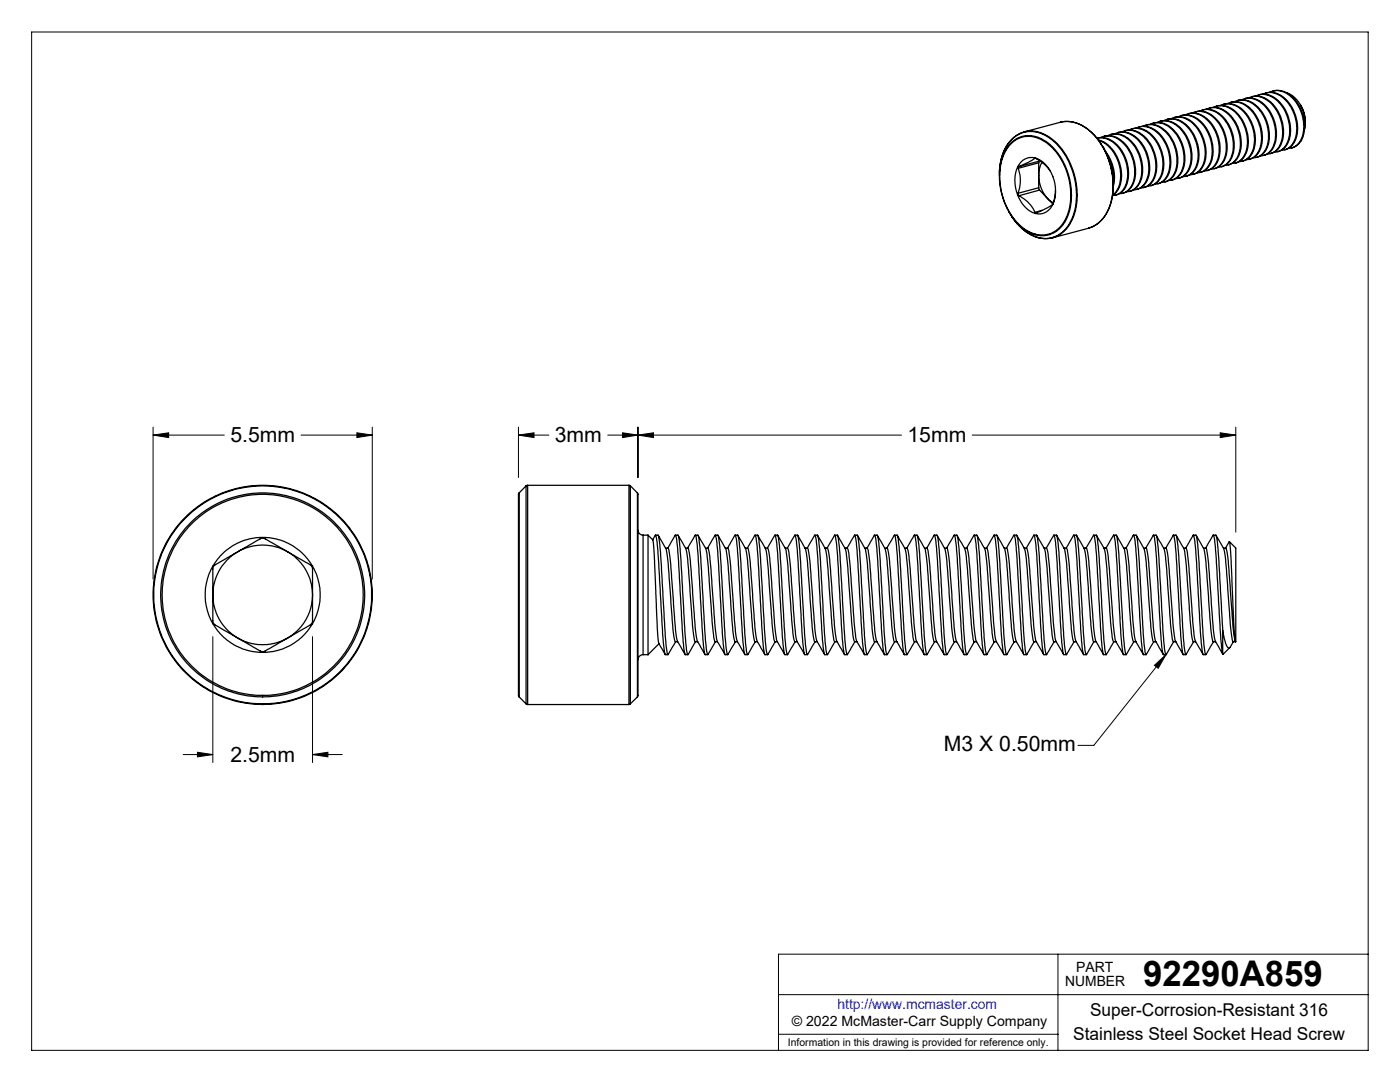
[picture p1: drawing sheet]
<svg xmlns="http://www.w3.org/2000/svg" width="279mm" height="216mm" viewBox="0 0 279 216" stroke-linecap="round" stroke-linejoin="round" font-family="sans-serif">
<g fill="none" stroke="#000" stroke-width=".2">
<path d="M6.3 6.4h266.7v203.2h-266.7zM30.6 86.8l3.1-.4v.9zM30.6 85.2v30.3M30.6 86.8h14.2M60.1 86.8h14.2M71.2 86.4l3.1 .4-3.1 .5zM74.3 85.2v30.3M103.5 86.8l3.1-.4v.9zM103.5 86.8h6M103.5 85.2v10.1M121.3 86.8h58.6M124.2 86.4l3.1 .4-3.1 .5z"/>
<path d="M127.3 86.8l3.1-.4v.9zM127.3 85.2v10.1M194 86.8h52.6M243.5 86.4l3.1 .4-3.1 .5zM246.6 85.2v21M42.5 127v25.2M62.4 127v25.2M230.4 132.8l2.3-2.2-1.6 2.8zM232.7 130.6l-14.4 18.1h-3.2M36.5 150.6h6M39.4 150.1l3.1 .5-3.1 .4zM62.4 150.6l3-.5v.9z"/>
<path d="M62.4 150.6h5.9M155.4 198.5h117.6M211.1 190.4v19.2M273 190.4h-117.6v19.2M155.4 206.4h55.7"/>
</g>
<g fill="#000">
<path d="M230.4 132.8l2.3-2.2-1.6 2.8z"/>
<path d="M39.4 150.1l3.1 .5-3.1 .4zM62.4 150.6l3-.5v.9zM30.6 86.8l3.1-.4v.9zM71.2 86.4l3.1 .4-3.1 .5zM124.2 86.4l3.1 .4-3.1 .5zM103.5 86.8l3.1-.4v.9zM243.5 86.4l3.1 .4-3.1 .5zM127.3 86.8l3.1-.4v.9z"/>
</g>
<g fill="none" stroke="#000" stroke-width=".25">
<path d="M247.8 19.9a4.1 4.1 0 0 1 4.9 1.6 7.5 7.5 0 0 1 .9 8.5l-.9 .8-1.2 .3M248.4 19.7a4.7 4.7 0 0 1 5.1 2.6 7.3 7.3 0 0 1 .3 7.6l-.6 .7-1 .4M249.2 19.5a4.3 4.3 0 0 1 5.2 2.1 7.4 7.4 0 0 1 .8 7.8l-1.1 1-1.2 .3M249.8 19.3a4.5 4.5 0 0 1 4.9 2.4 7.2 7.2 0 0 1 .5 7.9l-.8 .7-.8 .4M250.6 19.2a4.1 4.1 0 0 1 5.1 1.8 7.4 7.4 0 0 1 .8 8.2l-1.1 .9-1.1 .2M251.4 18.9a4.5 4.5 0 0 1 4.8 2.4 7.5 7.5 0 0 1 .6 7.7l-1.1 1-.7 .3M251.4 18.9h-.2M252 18.8a4.3 4.3 0 0 1 5.2 2 7.4 7.4 0 0 1 .7 8l-.9 .9-1.3 .3M252.6 18.6a4.7 4.7 0 0 1 5.1 2.6 7.1 7.1 0 0 1 .2 7.8l-.8 .6-.7 .3M253.4 18.4a4.1 4.1 0 0 1 4.9 1.6 7.5 7.5 0 0 1 1.1 8.3 2.64 2.64 0 0 1-2.3 1.3M254 18.2a4.8 4.8 0 0 1 5.3 2.9 7 7 0 0 1 .1 7.4l-.7 .6-.9 .4M256.8 18.5a6.5 6.5 0 0 1 3.6 7v.4"/>
<path d="M199.5 34.1l.3-2.4 .9-2.3 .8-1.1 .9-.9 1.4-.9a6.6 6.6 0 0 1 7.1 2.1 14.6 14.6 0 0 1 3 15.4 5.8 5.8 0 0 1-9.4 2l-1.2-1-1.3-1.7M199.5 34.1v1M199.5 34.1a8.4 8.4 0 0 1 4-7.4 6.3 6.3 0 0 1 6.9 1.6 14.5 14.5 0 0 1 3.5 15.4 5.7 5.7 0 0 1-8.9 2.7 11.6 11.6 0 0 1-3-3.1M201.8 28.5a5.4 5.4 0 0 1 7.4 .1 13.5 13.5 0 0 1 3.7 15 5.3 5.3 0 0 1-8.6 2 13.4 13.4 0 0 1-3.8-15.3zM201.9 28.6a5.2 5.2 0 0 1 6.9-.1 13.2 13.2 0 0 1 3.9 15.2 5.3 5.3 0 0 1-8.3 1.9 13.3 13.3 0 0 1-3.8-15.2zM203.2 33.6a7.4 7.4 0 0 1 0 5M203.2 38.6v.3l.2 .2M203.4 39.1a6.9 6.9 0 0 1 3.1 3.3M203.4 33.2l-.2 .4M203.8 32.3l.8-.6 .6-.2 1.6 .1 1.6 .9 .8 .9 .6 1.1 .5 1.3 .3 1.3-.1 2.4-.4 1.4-.4 .6-.5 .6-.7 .4-1.4 .2-1.3-.4-1.3-1.1-1.2-1.8-.6-2-.1-2.2 .3-1.4zM204.4 26.3l7.2-1.9a6.8 6.8 0 0 1 6.7 2.5 14.8 14.8 0 0 1 2.9 14.9 6.5 6.5 0 0 1-3.9 3.7M206.5 31.6h.3l1.2 .9 1.1 .9 .5 .8"/>
<path d="M206.5 31.6l-1.2 .7-1.9 .9M206.6 31.6h-.1M207.3 37.5l.2 .4M207.3 32.5l-4.1 1.1M207.3 32.5v5M207.3 37.5l-4.1 1.1M207.5 32.1l-.2 .4M207.5 32.1l-4.1 1.1M207.5 37.9l-4.1 1.2M207.5 37.9l1.6 1.7M207.5 32.1h.1M208 32.4l-.6 1.4-.1 1.1 .1 1.3 .6 1.9 1.1 1.5"/>
<path d="M209.1 39.6l1.1 .9M209.1 39.6l1 1.1M210.6 38l-.4 2.5M211.7 24.4l.7-.2 1.6 .1 2 .7 1.8 1.4 1.8 2.1a14 14 0 0 1 1.2 14.1l-.6 1-.9 .9-.9 .6-1.1 .4M219.2 27.9a7 7 0 0 1 4.6 6.1 4.9 4.9 0 0 1-1.8 5M219.3 28a7.5 7.5 0 0 1 4.4 7 4.6 4.6 0 0 1-1.7 3.9M219.7 27.4a4.1 4.1 0 0 1 4.9 1.7 7.8 7.8 0 0 1 1.2 8 2.62 2.62 0 0 1-2.4 1.5M220.1 29.3l.8 1.6M220.3 27.2a4.6 4.6 0 0 1 5.1 2.7 7.3 7.3 0 0 1 .3 7.6l-.8 .7-.7 .3M220.6 30.2a8.3 8.3 0 0 1 1.6 6.9M220.9 30.9l.7 1.8 .5 2.5M220.9 30.9a13.3 13.3 0 0 1 1.2 4.3"/>
<path d="M221 31.1a8.6 8.6 0 0 1 1.2 5.3M221.1 27.1a4.1 4.1 0 0 1 5.1 1.8 7.6 7.6 0 0 1 .9 8l-.5 .6-.7 .5-1.1 .3M221.7 26.8a4.6 4.6 0 0 1 5 2.4 7.2 7.2 0 0 1 .3 8.1l-.8 .6-.7 .3M222.1 35.2l.1 1.8M222.5 26.7a4.3 4.3 0 0 1 5.2 2 7.4 7.4 0 0 1 .8 7.9l-1.1 1-1.2 .3M222.6 38.9a3.7 3.7 0 0 0 2.6-3.8 7.7 7.7 0 0 0-4-7.4l-1.2-.3-1.1 .2a4.8 4.8 0 0 1 5 3 6.9 6.9 0 0 1 .1 7.4l-.8 .7-1.2 .3M223.1 26.5a4.7 4.7 0 0 1 5.1 2.6 7.3 7.3 0 0 1 .3 7.6l-.8 .8-.8 .3M223.9 26.3a4.1 4.1 0 0 1 4.9 1.6 7.5 7.5 0 0 1 1 8.5l-1.1 .9-1.1 .2M224.2 38.5l-.2 .1M224.5 26.1a4.4 4.4 0 0 1 4.9 2.4 7.4 7.4 0 0 1 .5 7.8l-.8 .8-.8 .3M225.3 25.9a4.1 4.1 0 0 1 4.9 1.7 7.4 7.4 0 0 1 1 8.4l-1.1 .9-1.1 .2M225.9 25.7a4.6 4.6 0 0 1 5 2.4 7.5 7.5 0 0 1 .6 7.7l-1.1 1-.7 .2"/>
<path d="M226.7 25.6a4.1 4.1 0 0 1 4.9 1.6 7.5 7.5 0 0 1 1.1 8.3 2.64 2.64 0 0 1-2.3 1.3M227.3 25.3a4.8 4.8 0 0 1 5.3 2.9 7 7 0 0 1 0 7.5l-.6 .6-.9 .4M228.1 25.2a4.1 4.1 0 0 1 4.9 1.6 7.8 7.8 0 0 1 1.2 8.1 2.62 2.62 0 0 1-2.4 1.5M228.7 25a4.6 4.6 0 0 1 5.1 2.6 7.3 7.3 0 0 1 .3 7.6l-.7 .7-.9 .4M229.5 24.8a4.1 4.1 0 0 1 5 1.6 7.7 7.7 0 0 1 1 8.3l-.5 .6-.7 .5-1 .2M230.1 24.6a4.6 4.6 0 0 1 5 2.4 7.2 7.2 0 0 1 .3 8l-.8 .7-.7 .2M230.9 24.4a4.3 4.3 0 0 1 5.2 2.1 7.3 7.3 0 0 1 .7 8l-.9 .8-1.2 .3M231.5 24.2a4.7 4.7 0 0 1 5.1 2.6 7.3 7.3 0 0 1 .4 7.6l-.9 .8-.8 .3M232.3 24.1a4.3 4.3 0 0 1 5.3 2 7.5 7.5 0 0 1 .6 8l-.8 .8-.8 .3h-.5M232.9 23.8a4.4 4.4 0 0 1 5 2.4 7.4 7.4 0 0 1 .5 7.9l-.8 .7-.9 .4M233.7 23.7a4.1 4.1 0 0 1 5.1 1.8 7.4 7.4 0 0 1 .8 8.2l-1.1 .9-1 .3M234.3 23.5a4.6 4.6 0 0 1 5 2.4 7.5 7.5 0 0 1 .6 7.6l-1.1 1-.7 .3"/>
<path d="M235.1 23.3a4.1 4.1 0 0 1 5 1.6 7.5 7.5 0 0 1 1 8.3 2.64 2.64 0 0 1-2.2 1.3M235.7 23.1a4.8 4.8 0 0 1 5.3 2.9 7 7 0 0 1 .1 7.5l-.7 .6-.9 .3M236.5 22.9a4.1 4.1 0 0 1 5 1.7 7.7 7.7 0 0 1 1 8.2 2.64 2.64 0 0 1-2.2 1.3M237.1 22.7a4.7 4.7 0 0 1 5.3 2.9 7.3 7.3 0 0 1 .2 7.3l-.8 .8-.9 .3M237.9 22.5a4.1 4.1 0 0 1 5 1.7 7.7 7.7 0 0 1 1 8.2l-.8 .9-.7 .4h-.7M238.5 22.3a4.6 4.6 0 0 1 5 2.4 7.2 7.2 0 0 1 .3 8l-.8 .7-.7 .3M239.3 22.2a4.3 4.3 0 0 1 5.3 2 7.3 7.3 0 0 1 .6 8l-.9 .9-1.2 .3M239.9 21.9a4.7 4.7 0 0 1 5.2 2.7 7.3 7.3 0 0 1 .3 7.6l-.8 .7-.9 .4M240.7 21.8a4.3 4.3 0 0 1 5.3 2 7.5 7.5 0 0 1 .6 8.1l-.7 .7-.9 .3-.5 .1M241.3 21.6a4.4 4.4 0 0 1 5 2.4 7.4 7.4 0 0 1 .5 7.8l-.8 .8-.9 .3M242.1 21.4a4.1 4.1 0 0 1 5.2 1.8 7.4 7.4 0 0 1 .7 8.3l-1.1 .9-1 .2M242.7 21.2a4.6 4.6 0 0 1 5 2.4 7.5 7.5 0 0 1 .6 7.7l-1 1-.7 .2"/>
<path d="M243.6 21.1a4.3 4.3 0 0 1 5.2 2 7.5 7.5 0 0 1 .6 8l-.9 .8-1.2 .3M244.2 20.8a4.7 4.7 0 0 1 5.1 2.7 7.1 7.1 0 0 1 .2 7.7l-.8 .7-.8 .2M245 20.7a4.1 4.1 0 0 1 4.9 1.6 7.7 7.7 0 0 1 1.1 8.3 2.64 2.64 0 0 1-2.3 1.3M245.6 20.4a4.8 4.8 0 0 1 5.2 2.9 7 7 0 0 1 .1 7.5l-.7 .6-.9 .4M246.4 20.3a4.1 4.1 0 0 1 4.9 1.6 7.8 7.8 0 0 1 1.2 8.1 2.62 2.62 0 0 1-2.4 1.5M247.2 20a4.6 4.6 0 0 1 4.8 2.5 7.2 7.2 0 0 1 .3 8l-.7 .5-.8 .4M247.2 20l-.2 .1M259.5 20.9l.5 .9 .4 1.3 .1 1.4M201.4 42.3l.6 1M207.9 42l-1.4 .4M210.2 40.5a4.4 4.4 0 0 1-2.4 1.6l-1 .4-.3-.1M217.3 45.5l-7.2 1.9"/>
<path d="M103.6 98.4l-.1 .2v40.2l.1 .3M103.6 98.4v40.7M105 96.9v43.5M105 96.9l-1.4 1.5M105.3 96.8l-.3 .1M105.3 96.8v43.8M105.3 96.8h20.2M125.5 96.8l.3 .1M125.5 96.8v43.8M125.8 96.9v43.5M125.8 96.9l1.4 1.5M127.2 98.4l.1 .1v40.4l-.1 .2"/>
<path d="M127.2 98.4v40.7M42.8 112.8l7.2-4.2a5.6 5.6 0 0 1 2.4-1.2l.4 .1 8.1 4.6a1.85 1.85 0 0 1 1.5 1.3l-.1 10.7a2.09 2.09 0 0 1-1.3 1.2l-6.2 3.5a5.6 5.6 0 0 1-2.4 1.2h-.4l-9-5.3-.5-.5v-9.7a1.69 1.69 0 0 1 .3-1.7zM127.3 105.8a1.1 1.1 0 0 0 1 1M128.3 106.8v23.8M128.3 106.8h1M129.3 106.8v23.8M129.3 106.8l1 .9M130.2 107.7l.6-.9a8.3 8.3 0 0 1 .5 3.5l.9 15.9 .4 3.7 .2 .7M130.3 107.7l.3 3.5 .7 16.4 .2 .8 1.3 2.2M130.8 106.8h.6l.3 1.9 1.1 18 .3 3.4 .2 .5 1.5-2.5M131.4 106.8l1.6 2.9 .4 3.1 .9 12.5 .2 1.9 .3 .9M132.8 109.4a.65 .65 0 0 1 .8 .8l.3 2.6 1.1 14.2 .2 1 1.5 2.6"/>
<path d="M133.3 109.4l1.5-2.6a22.1 22.1 0 0 1 .7 6.3l.8 14.7 .5 2.8M134.8 106.8h.5l.3 1.7 1.2 19.3a5.7 5.7 0 0 0 .5 2.8l1.5-2.5M135.3 106.8l1.6 2.7 .2 1 1.1 14.1 .4 3.1 .2 .4M136.8 109.4h.5M137.2 109.4l1.5-2.6a.43 .43 0 0 1 .3 .7l.3 3.7 1.1 17.5 .3 1.9h.6M137.3 109.4l.2 .8 .3 1.9 1.2 14.9 .1 .9 1.6 2.7M138.8 106.8l.5 .1 .4 2.4 1.1 18.5a6.1 6.1 0 0 0 .5 2.8l1.5-2.5M139.3 106.8l1.5 2.6 .3 1.1 1.1 14.5a8 8 0 0 0 .5 3.1h.5M140.8 109.4h.2a.68 .68 0 0 1 .5 .8l1.5 17.2 .2 .6 1.5 2.6M141.2 109.4l1.6-2.6 .5 3.5 1 18.1 .3 2.1 .6 .1M142.7 106.8h.6l.4 2.2 1 17.7 .5 3.9 1.6-2.5M143.3 106.8l1.7 3.1 .3 3.3 .9 12.1a6.5 6.5 0 0 0 .5 2.8"/>
<path d="M144.7 109.4a.65 .65 0 0 1 .8 .8l.3 3 1.1 13.8 .2 1 1.6 2.6M145.2 109.4l1.5-2.6a22.1 22.1 0 0 1 .7 6.3l.8 14.7 .5 2.8M146.7 106.8l.6 .1 .3 1.6 1.1 19a7.4 7.4 0 0 0 .5 3.1l1.5-2.5M147.2 106.8l1.6 2.7 .2 1 1.1 14.5 .4 2.8 .2 .3M148.7 109.4h.2a.41 .41 0 0 1 .5 .5l.4 2.6 1.1 14.5 .2 .9 1.5 2.7M149.2 109.4l1.4-2.6a.96 .96 0 0 1 .4 1.1l.3 3.8 1 17 .3 1.9h.6M150.7 106.8h.5l.1 .2 .4 2.6 1 18.2a6.1 6.1 0 0 0 .5 2.8l1.5-2.5M151.2 106.8l1.6 2.6 .2 1.1 1.2 14.8a6.5 6.5 0 0 0 .5 2.8h.4M152.7 109.4h.2a.68 .68 0 0 1 .6 .8l.3 3.7 .8 10.3 .3 3.3 1.7 3.1M153.1 109.4l1.6-2.6 .3 1.6 .2 2.3 1 17.7 .4 2.2h.6M154.7 106.8l.6 .1 .3 2.1 1 18.1 .5 3.5 1.6-2.5M155.2 106.8l1.5 2.6 .2 .7 .4 3.1 .9 12.1a6.5 6.5 0 0 0 .4 2.8"/>
<path d="M156.7 109.4h.2a.68 .68 0 0 1 .5 .8l1.4 16.8 .3 1 1.5 2.6M157.1 109.4l1.5-2.6a22.1 22.1 0 0 1 .7 6.3l.7 12.7 .4 3.9 .2 .9M158.6 106.8l.6 .1 .3 1.8 1 17.6 .4 3.8 .2 .5 1.6-2.5M159.2 106.8l1.6 2.7 .1 1 1.2 14.5 .2 2.2 .3 .9M160.7 109.4h.4M161.1 109.4l1.5-2.6a1.02 1.02 0 0 1 .3 1.1l1.4 21 .3 1.7h.5M161.1 109.4l.2 .3 .4 3.1 1.1 14.2 .2 1 1.6 2.6M162.6 106.8l.6 .1 .4 2.7 1 18.2a6.1 6.1 0 0 0 .5 2.8l1.5-2.5M163.2 106.8l1.5 2.6 .2 1.1 1.1 13.7 .4 3.3 .2 .6M164.6 109.4h.3a.68 .68 0 0 1 .5 .8l1.1 14.4 .4 3.1 1.6 2.9M165.1 109.4l1.4-2.6a.43 .43 0 0 1 .3 .7l.4 3.7 1 17.5 .3 1.9h.6M166.6 106.8l.6 .1 .3 2.4 1.1 18.5a6.1 6.1 0 0 0 .5 2.8l1.5-2.5"/>
<path d="M167.1 106.8l1.6 2.6 .2 1.1 1.1 14.5a8 8 0 0 0 .6 3.1M168.6 109.4h.2a.68 .68 0 0 1 .6 .8l1.3 16.8 .3 1 1.5 2.6M169.1 109.4l1.4-2.6a8.3 8.3 0 0 1 .6 3.5l.9 15.9 .3 3.7 .2 .7M170.6 106.8h.5l.3 1.9 1.1 18 .5 3.9 1.6-2.5M171.1 106.8l1.7 2.9 .3 3.1 .9 12.5 .3 1.9 .3 .9M172.6 109.4a.65 .65 0 0 1 .7 .8l.3 2.6 1.1 14.2 .2 1 1.6 2.6M173 109.4l1.5-2.6a22.1 22.1 0 0 1 .7 6.3l1 15.8 .3 1.7h.5M174.6 106.8l.5 .1 .3 1.6 1.2 19.3a5.7 5.7 0 0 0 .5 2.8l1.4-2.5M175.1 106.8l1.5 2.7 .2 1 1.1 14.1 .4 3.1 .2 .4M176.6 109.4h.2a.41 .41 0 0 1 .4 .5l.4 2.2 1.1 14.9 .2 .9 1.5 2.7M177 109.4l1.5-2.6a.43 .43 0 0 1 .2 .7l.4 3.7 1 17.5 .3 1.9h.6M178.5 106.8l.6 .1 .4 2.4 1.1 18.5a6.1 6.1 0 0 0 .4 2.8l1.5-2.5"/>
<path d="M179.1 106.8l1.5 2.6 .2 1.1 1.2 14.5a8 8 0 0 0 .5 3.1M180.6 109.4h.2a.68 .68 0 0 1 .5 .8l1.4 17.2 .2 .6 1.5 2.6M181 109.4l1.5-2.6 .5 3.5 1.1 18.1 .3 2.1 .6 .1M182.5 106.8h.6l.3 2.2 1 17.7 .6 3.9 1.5-2.5M183.1 106.8l1.6 3.1 .4 3.3 .9 12.1a6.5 6.5 0 0 0 .5 2.8M184.5 109.4a.65 .65 0 0 1 .7 .8l.4 3 1.1 13.8 .2 1 1.5 2.6M185 109.4l1.4-2.6a22.1 22.1 0 0 1 .7 6.3l1.1 16.4 .2 1.1h.5M186.5 106.8h.5l.3 1.7 1.2 19a7.4 7.4 0 0 0 .5 3.1l1.5-2.5M187 106.8l1.6 2.7 .2 1 1.1 14.5 .4 2.5a.47 .47 0 0 0 .1 .5 .47 .47 0 0 0 .5 .1M188.5 109.4h.2a.41 .41 0 0 1 .5 .5l.3 2.6 1.1 14.5 .2 .9 1.6 2.7M188.9 109.4l1.5-2.6a.96 .96 0 0 1 .3 1.1l.4 3.8 1 17 .3 1.9h.5M190.5 106.8h.5l.1 .2 .3 2.6 1.1 18.2a6.1 6.1 0 0 0 .5 2.8l1.5-2.5"/>
<path d="M191 106.8l1.5 2.6 .3 1.1 1.1 14.8a6.5 6.5 0 0 0 .5 2.8M192.5 109.4h.2a.68 .68 0 0 1 .5 .8l.4 3.7 .7 10.3 .4 3.3 1.7 3.1M192.9 109.4l1.6-2.6 .3 1.6 .2 2.3 1 17.7 .4 2.2h.5M194.4 106.8l.6 .1 .3 2.1 1.1 18.1 .5 3.5 1.5-2.5M195 106.8l1.5 2.6 .2 .8 1.2 15.1a6.5 6.5 0 0 0 .5 2.8M196.5 109.4h.2a.68 .68 0 0 1 .5 .8l1.4 16.8 .2 1 1.5 2.6M196.9 109.4l1.5-2.6a22.1 22.1 0 0 1 .7 6.3l.9 15 .3 2.4 .6 .1M198.4 106.8l.6 .1 .3 1.8 1 17.6 .4 3.8 .2 .5 1.5-2.5M199 106.8l1.5 2.7 .2 1 1.1 14.5 .4 2.5a.47 .47 0 0 0 .1 .5 .47 .47 0 0 0 .5 .1M200.4 109.4h.5M200.9 109.4l1.5-2.6a22.1 22.1 0 0 1 .7 6.3l.9 15.8 .3 1.7h.6M200.9 109.4l.2 .3 .4 3.1 1.1 14.2 .2 1 1.5 2.6"/>
<path d="M202.4 106.8h.5l.1 .2 .3 2.6 1.1 18.2a6.1 6.1 0 0 0 .5 2.8l1.5-2.5M202.9 106.8l1.6 2.7 .2 1 1 13.7 .4 3.3 .2 .6M204.4 109.4h.2a.68 .68 0 0 1 .5 .8l1.2 14.4 .4 3.1 1.6 2.9M204.8 109.4l1.5-2.6a.43 .43 0 0 1 .3 .7l.3 3.7 1.1 17.5 .3 1.9h.5M206.3 106.8l.6 .1 .4 2.4 1.1 18.5a6.1 6.1 0 0 0 .5 2.8l1.5-2.5M206.9 106.8l1.5 2.6 .3 1.1 1.1 14.5a8 8 0 0 0 .5 3.1M208.4 109.4h.2a.68 .68 0 0 1 .5 .8l1.4 16.8 .2 1 1.6 2.6M208.8 109.4l1.5-2.6a8.3 8.3 0 0 1 .5 3.5l1.1 17.8 .3 2.4 .6 .1M210.3 106.8h.6l.3 1.9 1.1 18 .4 3.6 .2 .3M210.9 106.8l1.6 2.9 .4 3.1 .9 12.5 .3 2.2a.47 .47 0 0 0 .2 .5 .47 .47 0 0 0 .5 .1M212.3 109.4a.65 .65 0 0 1 .8 .8l.3 3 1.1 13.8 .2 1 1.6 2.6M212.8 109.4l1.5-2.6a22.1 22.1 0 0 1 .7 6.3l.9 15.8 .4 1.7h.5"/>
<path d="M214.3 106.8l.6 .1 .3 1.6 1.2 19.3a5.7 5.7 0 0 0 .4 2.8l1.5-2.5M214.8 106.8l1.6 2.7 .2 1 1.1 14.1 .4 3.1 .2 .4M216.3 109.4h.2a.41 .41 0 0 1 .5 .5l.3 2.2 1.2 14.9 .2 .9 1.5 2.7M216.7 109.4l1.5-2.6a.43 .43 0 0 1 .3 .7l.4 3.7 1 17.5 .3 1.9h.6M218.3 106.8l.6 .1 .3 2.4 1.1 18.5a6.1 6.1 0 0 0 .5 2.8l1.5-2.5M218.8 106.8l1.5 2.6 .3 1.1 1.1 14.5a8 8 0 0 0 .5 3.1M220.3 109.4h.2a.68 .68 0 0 1 .6 .8l1.4 17.2 .2 .6 1.5 2.6M220.7 109.4l1.6-2.6 .5 3.5 1 18.1 .4 2.1 .6 .1M222.2 106.8h.6l.4 2.2 1 17.7 .4 3.6 .2 .3M222.8 106.8l1.7 3.1 .4 3.3 .8 12.1a6.5 6.5 0 0 0 .5 2.8h.5M224.3 109.4a.65 .65 0 0 1 .7 .8l.4 3 1 13.8 .3 1 1.5 2.6M224.7 109.4l1.5-2.6a22.1 22.1 0 0 1 .7 6.3l1 16.4 .3 1.1h.5"/>
<path d="M226.2 106.8l.6 .1 .3 1.6 1 17.8 .4 3.7 .2 .6 1.6-2.5M226.8 106.8l1.6 2.7 .1 1 1.2 14.5 .3 2.5a.47 .47 0 0 0 .2 .5 .47 .47 0 0 0 .5 .1M228.2 109.4h.3a.41 .41 0 0 1 .4 .5l.4 2.6 1.1 14.5 .2 .9 1.6 2.7M228.7 109.4l1.5-2.6a.96 .96 0 0 1 .3 1.1l.3 3.8 1 17 .4 1.9h.5M230.2 106.8h.5l.1 .2 .4 2.6 1 18.2a6.1 6.1 0 0 0 .5 2.8l1.5-2.5M230.8 106.8l1.5 2.6 .2 1.1 1.2 14.8a6.5 6.5 0 0 0 .5 2.8M232.2 109.4h.2a.68 .68 0 0 1 .6 .8l.4 3.7 .7 10.3 .4 3.3 1.6 3.1M232.7 109.4l1.5-2.6 .3 1.6 .2 2.3 1.1 17.7 .3 2.2h.6M234.2 106.8l.6 .1 .3 2.1 1 18.1 .4 3.3 .2 .2M234.7 106.8l1.6 2.6 .2 .8 1.2 15.1a6.5 6.5 0 0 0 .5 2.8h.4M236.2 109.4h.2a.68 .68 0 0 1 .6 .8l1.3 16.8 .3 1 1.5 2.6M236.6 109.4l1.5-2.6a22.1 22.1 0 0 1 .7 6.3l.9 15 .4 2.4 .5 .1"/>
<path d="M238.2 106.8h.5l.3 1.9 1.1 17.6 .4 3.8 .1 .5 1.6-2.5M238.7 106.8l1.6 2.7 .2 1 1.1 14.8 .3 2.2a.47 .47 0 0 0 .2 .5 .47 .47 0 0 0 .5 .1M240.2 109.4h.4M240.6 109.4l1.5-2.6a22.1 22.1 0 0 1 .7 6.3l.8 14.4 .4 3M240.6 109.4l.2 .3 .4 3.1 1.1 14.2 .2 1 1.6 2.6M242.1 106.8l.6 .1 .3 1.6 1 17.3M242.7 106.8l1.5 2.7 .2 1 1.1 13.7 .4 3.3 .2 .6M244.2 109.4h.2a.68 .68 0 0 1 .5 .8l1.1 14.4 .6 3.4M245.4 108.1l1.2 1.3v18.7l-.1-.6-.2-2.1-.6-13.5-.3-3.8-.8 1.3M103.6 139.1l1.4 1.3M127.2 139.1l-1.4 1.3M128.3 130.6a1.02 1.02 0 0 0-1 1"/>
<path d="M128.3 130.6h1M129.4 130.6h-.1M131.5 128.4l-2.2 2.2M132.8 130.6h.5M134.8 128.1h.5M136.8 130.6h.5M138.8 128.1h.4M146.7 128.1h.5M148.7 130.6h.5M150.7 128.1h.5M158.6 128.1h.5M160.6 130.6h.5"/>
<path d="M162.6 128.1h.5M166.6 128.1h.5M170.6 128.1h.4M172.5 130.6h.6M174.6 128.1h.4M178.5 128.1h.5M182.5 128.1h.5M186.5 128.1h.4M194.4 128.1h.5M198.4 128.1h.5M206.3 128.1h.5M210.3 128.1h.5"/>
<path d="M214.3 128.1l-1.4 2.5M218.3 128.1h.5M222.2 128.1h.5M226.3 128.1l-1.5 2.5M234.2 128.1h.5M238.2 128.1l-1.5 2.5M244 125.8a8.7 8.7 0 0 0 1.1 3.5h.2l.2-.2 .6-1M244 130.5l.1 .1M244 125.8v4.7M245.4 129.2l-1.3 1.4M246.1 128.1h.5M105 140.4l.3 .2"/>
<path d="M105.3 140.6h20.2M125.8 140.4l-.3 .2"/>
<circle cx="52.4" cy="118.7" r="20"/>
<circle cx="52.4" cy="118.7" r="21.7"/>
<circle cx="52.4" cy="118.7" r="21.9"/>
<circle cx="52.4" cy="118.7" r="11.5"/>
<circle cx="52.4" cy="118.7" r="9.9"/>
<circle cx="52.4" cy="118.7" r="20.4"/>
</g>
<text font-size="7.1" x="228.1" y="196.8">92290A859</text>
<g font-size="4.2">
<text x="46" y="88.2">5.5mm</text>
<text x="110.7" y="88.2">3mm</text>
<text x="181.1" y="88.2">15mm</text>
<text x="188.4" y="149.8">M3 X 0.50mm</text>
<text x="46" y="152">2.5mm</text>
</g>
<g font-size="3.5">
<text x="217.6" y="202.8">Super-Corrosion-Resistant 316</text>
<text x="214.2" y="207.5">Stainless Steel Socket Head Screw</text>
</g>
<g font-size="2.8">
<text x="212.6" y="196.8">NUMBER</text>
<text x="214.8" y="194">PART</text>
<text x="158" y="204.8">© 2022 McMaster-Carr Supply Company</text>
</g>
<text font-size="2.8" fill="#00f" x="167.1" y="201.4">http://www.mcmaster.com</text>
<text font-size="2.1" x="157.3" y="208.6">Information in this drawing is provided for reference only.</text>
</svg>
